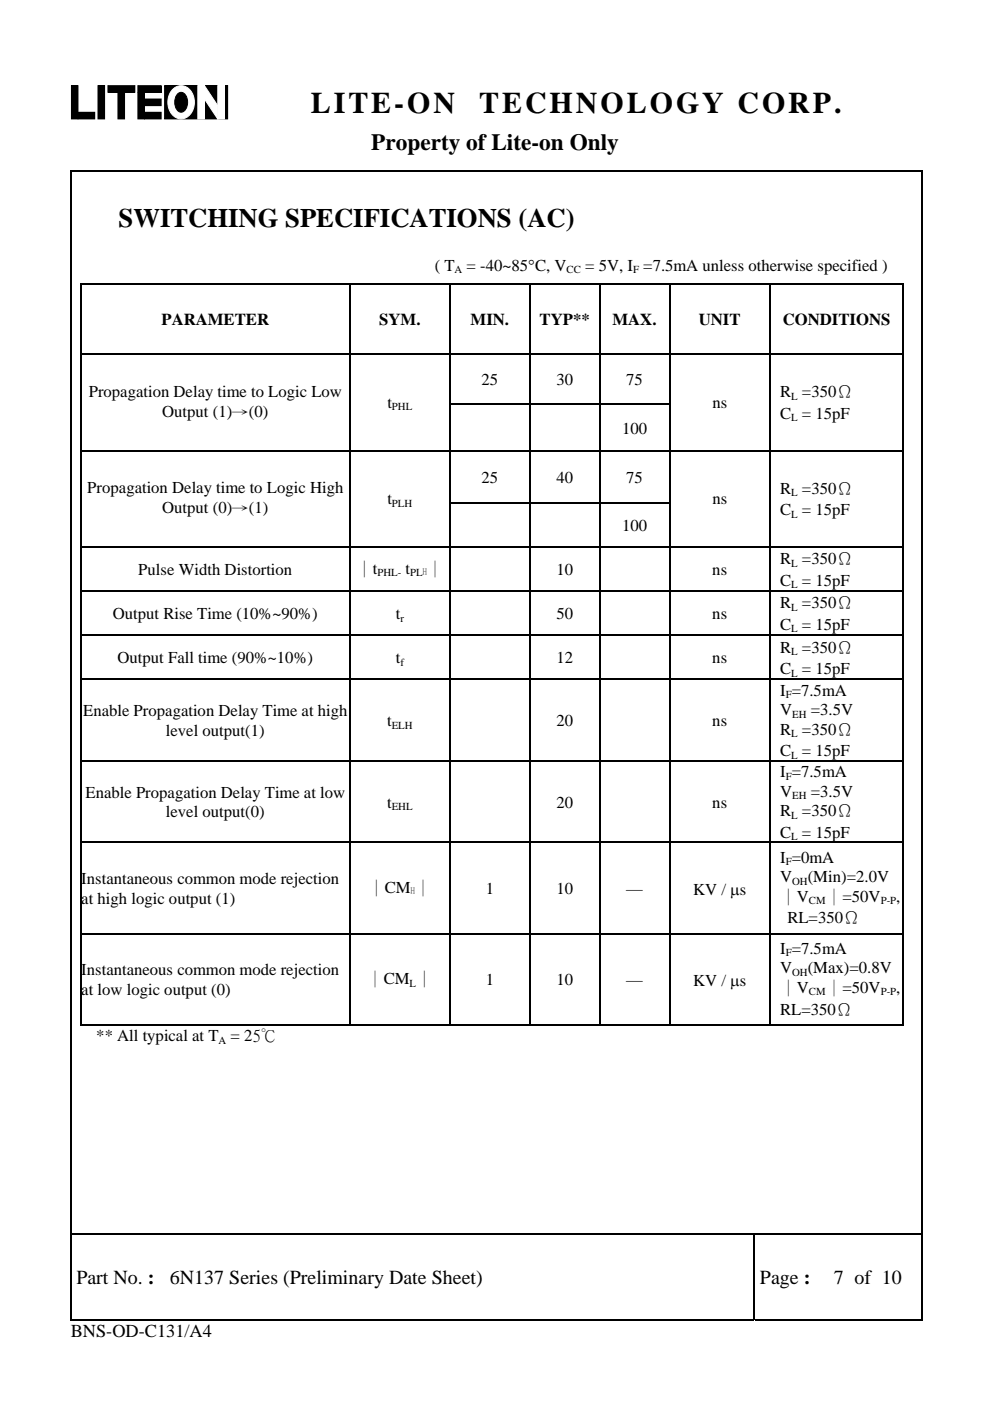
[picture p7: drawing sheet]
<svg xmlns="http://www.w3.org/2000/svg" width="210mm" height="297mm" viewBox="0 0 210 297" stroke-linecap="round" stroke-linejoin="round" font-family="sans-serif">
<path d="M22.9 18.2h5.7v1.4h-5.7zM29.3 18.2h4.9v1.4h-4.9zM15.2 18.2h1.3v7h-1.3zM16.6 23.8h3.5v1.4h-3.5zM20.8 18.2h1.4v7h-1.4zM25 19.6h1.4v5.6h-1.4zM29.3 19.6h1.3v5.6h-1.3zM30.7 23.8h3.5v1.4h-3.5zM30.7 21h3.5v1.4h-3.5zM34.9 18.2h13.4v7h-13.4z" fill="#000"/>
<path d="M15.2 18.2h1.3v7h-1.3zM20.8 18.2h1.4v7h-1.4zM22.9 18.2h5.7v1.4h-5.7zM25 19.6h1.4v5.6h-1.4zM29.3 18.2h4.9v1.4h-4.9zM29.3 19.6h1.3v5.6h-1.3zM34.9 18.2h13.4v7h-13.4zM16.6 23.8h3.5v1.4h-3.5zM30.7 23.8h3.5v1.4h-3.5zM30.7 21h3.5v1.4h-3.5z" fill="none" stroke="#000" stroke-width=".21"/>
<path d="M36.8 18.8a2.58 2.58 0 0 1 4.2 1.5 3.5 3.5 0 0 1-2.6 4.9 3.5 3.5 0 0 1-2.6-4.9l.3-.6z" fill-rule="evenodd" fill="#fff" stroke="#fff" stroke-width=".21"/>
<path d="M37.7 19.9a1.16 1.16 0 0 1 1.9 .7 2.26 2.26 0 0 1-1.2 3.2 2.27 2.27 0 0 1-1.2-3.2z" fill-rule="evenodd" fill="#000" stroke="#000" stroke-width=".21"/>
<path d="M42 18.2h1.3v7h-1.3z" fill="#fff"/>
<path d="M42 18.2h1.3v7h-1.3z" fill="none" stroke="#fff" stroke-width=".21"/>
<path d="M46.2 18.2h1.4v7h-1.4z" fill="#fff"/>
<path d="M46.2 18.2h1.4v7h-1.4z" fill="none" stroke="#fff" stroke-width=".21"/>
<path d="M43.4 18.2l2.8 4.2v2.8l-2.8-4.2z" fill-rule="evenodd" fill="#fff" stroke="#fff" stroke-width=".21"/>
<g fill="#000">
<path d="M14.9 36.1h.2v.3h-.2zM195.3 36.1h.3v.3h-.3zM14.9 60.2h.2v.2h-.2zM14.9 74.8h.2v.3h-.2zM17 60.2h.3v.2h-.3zM17 74.8h.3v.3h-.3zM74.1 60.2h.3v.2h-.3zM74.1 74.8h.3v.3h-.3zM95.3 60.2h.3v.2h-.3zM95.3 74.8h.3v.3h-.3zM112.2 60.2h.3v.2h-.3zM112.2 74.8h.3v.3h-.3z"/>
<path d="M127.1 60.2h.2v.2h-.2zM127.1 74.8h.2v.3h-.2zM141.9 60.2h.2v.2h-.2zM141.9 74.8h.2v.3h-.2zM163.2 60.2h.3v.2h-.3zM163.2 74.8h.3v.3h-.3zM191.5 60.2h.2v.2h-.2zM191.5 74.8h.2v.3h-.2zM195.3 60.2h.3v.2h-.3zM195.3 74.8h.3v.3h-.3zM14.9 85.5h.2v.3h-.2zM14.9 95.6h.2v.2h-.2z"/>
<path d="M17 85.5h.3v.3h-.3zM17 95.6h.3v.2h-.3zM74.1 85.5h.3v.3h-.3zM74.1 95.6h.3v.2h-.3zM95.3 85.5h.3v.3h-.3zM95.3 95.6h.3v.2h-.3zM112.2 85.5h.3v.3h-.3zM112.2 95.6h.3v.2h-.3zM127.1 85.5h.2v.3h-.2zM127.1 95.6h.2v.2h-.2zM141.9 85.5h.2v.3h-.2zM141.9 95.6h.2v.2h-.2z"/>
<path d="M163.2 85.5h.3v.3h-.3zM163.2 95.6h.3v.2h-.3zM191.5 85.5h.2v.3h-.2zM191.5 95.6h.2v.2h-.2zM195.3 85.5h.3v.3h-.3zM195.3 95.6h.3v.2h-.3zM14.9 106.4h.2v.3h-.2zM14.9 115.8h.2v.3h-.2zM17 106.4h.3v.3h-.3zM17 115.8h.3v.3h-.3zM74.1 106.4h.3v.3h-.3zM74.1 115.8h.3v.3h-.3z"/>
<path d="M95.3 106.4h.3v.3h-.3zM95.3 115.8h.3v.3h-.3zM112.2 106.4h.3v.3h-.3zM112.2 115.8h.3v.3h-.3zM127.1 106.4h.2v.3h-.2zM127.1 115.8h.2v.3h-.2zM141.9 106.4h.2v.3h-.2zM141.9 115.8h.2v.3h-.2zM163.2 106.4h.3v.3h-.3zM163.2 115.8h.3v.3h-.3zM191.5 106.4h.2v.3h-.2zM191.5 115.8h.2v.3h-.2z"/>
<path d="M195.3 106.4h.3v.3h-.3zM195.3 115.8h.3v.3h-.3zM14.9 125.2h.2v.3h-.2zM14.9 134.6h.2v.2h-.2zM17 125.2h.3v.3h-.3zM17 134.6h.3v.2h-.3zM74.1 125.2h.3v.3h-.3zM74.1 134.6h.3v.2h-.3zM95.3 125.2h.3v.3h-.3zM95.3 134.6h.3v.2h-.3zM112.2 125.2h.3v.3h-.3zM112.2 134.6h.3v.2h-.3z"/>
<path d="M127.1 125.2h.2v.3h-.2zM127.1 134.6h.2v.2h-.2zM141.9 125.2h.2v.3h-.2zM141.9 134.6h.2v.2h-.2zM163.2 125.2h.3v.3h-.3zM163.2 134.6h.3v.2h-.3zM191.5 125.2h.2v.3h-.2zM191.5 134.6h.2v.2h-.2zM195.3 125.2h.3v.3h-.3zM195.3 134.6h.3v.2h-.3zM14.9 143.9h.2v.3h-.2zM17 143.9h.3v.3h-.3z"/>
<path d="M74.1 143.9h.3v.3h-.3zM95.3 143.9h.3v.3h-.3zM112.2 143.9h.3v.3h-.3zM127.1 143.9h.2v.3h-.2zM141.9 143.9h.2v.3h-.2zM163.2 143.9h.3v.3h-.3zM191.5 143.9h.2v.3h-.2zM195.3 143.9h.3v.3h-.3zM14.9 161.2h.2v.3h-.2zM14.9 178.5h.2v.3h-.2zM17 161.2h.3v.3h-.3zM17 178.5h.3v.3h-.3z"/>
<path d="M74.1 161.2h.3v.3h-.3zM74.1 178.5h.3v.3h-.3zM95.3 161.2h.3v.3h-.3zM95.3 178.5h.3v.3h-.3zM112.2 161.2h.3v.3h-.3zM112.2 178.5h.3v.3h-.3zM127.1 161.2h.2v.3h-.2zM127.1 178.5h.2v.3h-.2zM141.9 161.2h.2v.3h-.2zM141.9 178.5h.2v.3h-.2zM163.2 161.2h.3v.3h-.3zM163.2 178.5h.3v.3h-.3z"/>
<path d="M191.5 161.2h.2v.3h-.2zM191.5 178.5h.2v.3h-.2zM195.3 161.2h.3v.3h-.3zM195.3 178.5h.3v.3h-.3zM14.9 197.8h.2v.3h-.2zM17 197.8h.3v.3h-.3zM74.1 197.8h.3v.3h-.3zM95.3 197.8h.3v.3h-.3zM112.2 197.8h.3v.3h-.3zM127.1 197.8h.2v.3h-.2zM141.9 197.8h.2v.3h-.2zM163.2 197.8h.3v.3h-.3z"/>
<path d="M191.5 197.8h.2v.3h-.2zM195.3 197.8h.3v.3h-.3zM14.9 217.2h.2v.2h-.2zM17 217.2h.3v.2h-.3zM191.5 217.2h.2v.2h-.2zM195.5 217.2h.2v.2h-.2zM14.9 261.5h.2v.2h-.2zM159.9 261.5h.2v.2h-.2zM195.5 261.5h.2v.2h-.2zM195.5 279.7h.2v.2h-.2z"/>
</g>
<g fill="none" stroke="#000" stroke-width=".25">
<path d="M14.9 36.3h180.4M15 36.4v23.8M195.5 36.4v23.8M15 60.4v14.4M15 75.1v10.4M17 60.3h57.1M17.1 60.4v14.4M17.1 75.1v10.4M17.3 75h56.8M74.2 60.4v14.4M74.2 75.1v10.4M74.4 60.3h20.9"/>
<path d="M74.4 75h20.9M95.4 60.4v14.4M95.4 75.1v10.4M95.6 60.3h16.6M95.6 75h16.6M112.4 60.4v14.4M112.4 75.1v10.4M112.5 60.3h14.6M112.5 75h14.6M127.2 60.4v14.4M127.2 75.1v10.4M127.3 60.3h14.6"/>
<path d="M127.3 75h14.6M142 60.4v14.4M142 75.1v10.4M142.1 60.3h21.1M142.1 75h21.1M163.3 60.4v14.4M163.3 75.1v10.4M163.5 60.3h28M163.5 75h28M191.6 60.4v14.4M191.6 75.1v10.4M195.5 60.4v14.4"/>
<path d="M195.5 75.1v10.4M15 85.8v9.8M15 95.8v10.6M17.1 85.8v9.8M17.1 95.8v10.6M17.3 95.7h56.8M74.2 85.8v9.8M74.2 95.8v10.6M74.4 95.7h20.9M95.4 85.8v9.8M95.4 95.8v10.6M95.6 85.6h16.6"/>
<path d="M95.6 95.7h16.6M112.4 85.8v9.8M112.4 95.8v10.6M112.5 85.6h14.6M112.5 95.7h14.6M127.2 85.8v9.8M127.2 95.8v10.6M127.3 85.6h14.6M127.3 95.7h14.6M142 85.8v9.8M142 95.8v10.6M142.1 95.7h21.1"/>
<path d="M163.3 85.8v9.8M163.3 95.8v10.6M163.5 95.7h28M191.6 85.8v9.8M191.6 95.8v10.6M195.5 85.8v9.8M195.5 95.8v10.6M15 106.7v9.1M15 116.1v9.1M17.1 106.7v9.1M17.1 116.1v9.1M17.3 115.9h56.8"/>
<path d="M74.2 106.7v9.1M74.2 116.1v9.1M74.4 115.9h20.9M95.4 106.7v9.1M95.4 116.1v9.1M95.6 106.6h16.6M95.6 115.9h16.6M112.4 106.7v9.1M112.4 116.1v9.1M112.5 106.6h14.6M112.5 115.9h14.6M127.2 106.7v9.1"/>
<path d="M127.2 116.1v9.1M127.3 106.6h14.6M127.3 115.9h14.6M142 106.7v9.1M142 116.1v9.1M142.1 115.9h21.1M163.3 106.7v9.1M163.3 116.1v9.1M163.5 115.9h28M191.6 106.7v9.1M191.6 116.1v9.1M195.5 106.7v9.1"/>
<path d="M195.5 116.1v9.1M15 125.5v9.1M15 134.8v9.1M17.1 125.5v9.1M17.1 134.8v9.1M17.3 125.3h56.8M17.3 134.7h56.8M74.2 125.5v9.1M74.2 134.8v9.1M74.4 125.3h20.9M74.4 134.7h20.9M95.4 125.5v9.1"/>
<path d="M95.4 134.8v9.1M95.6 125.3h16.6M95.6 134.7h16.6M112.4 125.5v9.1M112.4 134.8v9.1M112.5 125.3h14.6M112.5 134.7h14.6M127.2 125.5v9.1M127.2 134.8v9.1M127.3 125.3h14.6M127.3 134.7h14.6M142 125.5v9.1"/>
<path d="M142 134.8v9.1M142.1 125.3h21.1M142.1 134.7h21.1M163.3 125.5v9.1M163.3 134.8v9.1M163.5 125.3h28M163.5 134.7h28M191.6 125.5v9.1M191.6 134.8v9.1M195.5 125.5v9.1M195.5 134.8v9.1M15 144.2v17"/>
<path d="M17.1 144.2v17M17.3 144.1h56.8M74.2 144.2v17M74.4 144.1h20.9M95.4 144.2v17M95.6 144.1h16.6M112.4 144.2v17M112.5 144.1h14.6M127.2 144.2v17M127.3 144.1h14.6M142 144.2v17M142.1 144.1h21.1"/>
<path d="M163.3 144.2v17M163.5 144.1h28M191.6 144.2v17M195.5 144.2v17M15 161.5v17M15 178.8v19M17.1 161.5v17M17.1 178.8v19M17.3 161.3h56.8M17.3 178.6h56.8M74.2 161.5v17M74.2 178.8v19"/>
<path d="M74.4 161.3h20.9M74.4 178.6h20.9M95.4 161.5v17M95.4 178.8v19M95.6 161.3h16.6M95.6 178.6h16.6M112.4 161.5v17M112.4 178.8v19M112.5 161.3h14.6M112.5 178.6h14.6M127.2 161.5v17M127.2 178.8v19"/>
<path d="M127.3 161.3h14.6M127.3 178.6h14.6M142 161.5v17M142 178.8v19M142.1 161.3h21.1M142.1 178.6h21.1M163.3 161.5v17M163.3 178.8v19M163.5 161.3h28M163.5 178.6h28M191.6 161.5v17M191.6 178.8v19"/>
<path d="M195.5 161.5v17M195.5 178.8v19M15 198.1v19.1M17.1 198.1v19.1M17.3 198h56.8M74.2 198.1v19.1M74.4 198h20.9M95.4 198.1v19.1M95.6 198h16.6M112.4 198.1v19.1M112.5 198h14.6M127.2 198.1v19.1"/>
<path d="M127.3 198h14.6M142 198.1v19.1M142.1 198h21.1M163.3 198.1v19.1M163.5 198h28M191.6 198.1v19.1M195.5 198.1v19.1M15 217.4v44.1M17 217.3h174.7M195.6 217.4v44.1M14.9 279.8h145M15 261.7v18.2"/>
<path d="M15.1 261.6h144.8M160 261.7v18.2M160.1 261.6h35.4M160.1 279.8h35.4M195.6 261.7v18.2"/>
</g>
<g font-size="6.3">
<text x="65.9" y="23.9">LITE-ON</text>
<text x="101.6" y="23.9">TECHNOLOGY CORP.</text>
</g>
<text font-size="5.7" x="25.1" y="48">SWITCHING SPECIFICATIONS (AC)</text>
<text font-size="4.9" x="78.7" y="31.7">Property of Lite-on Only</text>
<g font-size="4.2">
<text x="16.2" y="272.2">Part No. :</text>
<text x="36" y="272.2">6N137 Series (Preliminary Date Sheet)</text>
<text x="161.2" y="272.2">Page :</text>
<text x="176.9" y="272.2">7 of 10</text>
</g>
<text font-size="3.9" x="15" y="283.5">BNS-OD-C131/A4</text>
<g font-size="3.5">
<text x="92.2" y="57.4">( T</text>
<text x="99" y="57.4">= -40~85°C, V</text>
<text x="124.1" y="57.4">= 5V, I =7.5mA unless otherwise specified )</text>
<text x="34.3" y="68.9">PARAMETER</text>
<text x="80.4" y="68.9">SYM.</text>
<text x="99.8" y="68.9">MIN.</text>
<text x="114.5" y="68.9">TYP**</text>
<text x="129.9" y="68.9">MAX.</text>
<text x="148.2" y="68.9">UNIT</text>
<text x="166" y="68.9">CONDITIONS</text>
<text x="102.1" y="81.6">25</text>
<text x="118" y="81.6">30</text>
<text x="132.8" y="81.6">75</text>
<text x="18.8" y="84.1">Propagation Delay time to Logic Low</text>
<text x="34.4" y="88.3">Output (1)→(0)</text>
<text x="82.2" y="86.4">t</text>
<text x="151.1" y="86.4">ns</text>
<text x="165.5" y="88.7">C = 15pF</text>
<text x="165.5" y="84.2">R =350Ω</text>
<text x="131.9" y="91.9">100</text>
<text x="18.5" y="104.6">Propagation Delay time to Logic High</text>
<text x="82.2" y="106.9">t</text>
<text x="102.1" y="102.4">25</text>
<text x="118" y="102.4">40</text>
<text x="132.8" y="102.4">75</text>
<text x="151.1" y="106.9">ns</text>
<text x="165.5" y="104.7">R =350Ω</text>
<text x="34.4" y="108.8">Output (0)→(1)</text>
<text x="131.9" y="112.5">100</text>
<text x="165.5" y="109.2">C = 15pF</text>
<text x="165.5" y="119.6">R =350Ω</text>
<text x="29.3" y="121.9">Pulse Width Distortion</text>
<text x="75.5" y="121.7">∣t</text>
<text x="86" y="121.7">t</text>
<text x="90.6" y="121.7">∣</text>
<text x="118" y="121.9">10</text>
<text x="151.1" y="121.9">ns</text>
<text x="165.5" y="124.2">C = 15pF</text>
<text x="23.9" y="131.3">Output Rise Time (10%~90%)</text>
<text x="83.9" y="131.3">t</text>
<text x="118" y="131.3">50</text>
<text x="151.1" y="131.3">ns</text>
<text x="165.5" y="129">R =350Ω</text>
<text x="165.5" y="133.5">C = 15pF</text>
<text x="24.9" y="140.6">Output Fall time (90%~10%)</text>
<text x="83.9" y="140.6">t</text>
<text x="118" y="140.6">12</text>
<text x="151.1" y="140.6">ns</text>
<text x="165.5" y="142.9">C = 15pF</text>
<text x="165.5" y="138.4">R =350Ω</text>
<text x="165.5" y="147.5">I =7.5mA</text>
<text x="17.6" y="151.9">Enable Propagation Delay Time at high</text>
<text x="82.1" y="153.9">t</text>
<text x="118" y="153.9">20</text>
<text x="151.1" y="153.9">ns</text>
<text x="165.5" y="151.7">V</text>
<text x="165.5" y="155.8">R =350Ω</text>
<text x="172" y="151.7">=3.5V</text>
<text x="35.2" y="156">level output(1)</text>
<text x="165.5" y="160.4">C = 15pF</text>
<text x="165.5" y="164.8">I =7.5mA</text>
<text x="18.1" y="169.2">Enable Propagation Delay Time at low</text>
<text x="35.2" y="173.3">level output(0)</text>
<text x="82.1" y="171.2">t</text>
<text x="118" y="171.2">20</text>
<text x="151.1" y="171.2">ns</text>
<text x="165.5" y="168.9">V</text>
<text x="165.5" y="173.1">R =350Ω</text>
<text x="172" y="168.9">=3.5V</text>
<text x="165.5" y="177.7">C = 15pF</text>
<text x="165.5" y="182.9">I =0mA</text>
<text x="17.3" y="187.5">Instantaneous common mode rejection</text>
<text x="17.3" y="191.6">at high logic output (1)</text>
<text x="78.1" y="189.3">｜CM ｜</text>
<text x="103" y="189.5">1</text>
<text x="118" y="189.5">10</text>
<text x="132.8" y="189.5">—</text>
<text x="147" y="189.7">KV / μs</text>
<text x="165.5" y="191.2">｜V</text>
<text x="165.5" y="187">V</text>
<text x="171.3" y="187">(Min)=2.0V</text>
<text x="175.1" y="191.2">｜=50V</text>
<text x="190.1" y="191.2">,</text>
<text x="167" y="195.8">RL=350Ω</text>
<text x="165.5" y="202.2">I =7.5mA</text>
<text x="17.3" y="206.8">Instantaneous common mode rejection</text>
<text x="77.8" y="208.7">｜CM ｜</text>
<text x="103" y="208.9">1</text>
<text x="118" y="208.9">10</text>
<text x="132.8" y="208.9">—</text>
<text x="147" y="209">KV / μs</text>
<text x="165.5" y="206.4">V</text>
<text x="171.3" y="206.4">(Max)=0.8V</text>
<text x="17.3" y="210.9">at low logic output (0)</text>
<text x="165.5" y="215.1">RL=350Ω</text>
<text x="165.5" y="210.5">｜V</text>
<text x="175.1" y="210.5">｜=50V</text>
<text x="190.1" y="210.5">,</text>
<text x="20.4" y="220.8">** All typical at T</text>
<text x="48.9" y="220.8">= 25℃</text>
</g>
<g font-size="2.3">
<text x="96.4" y="57.9">A</text>
<text x="120.2" y="57.9">CC</text>
<text x="134.3" y="57.9">F</text>
<text x="83.1" y="87">PHL</text>
<text x="167.8" y="84.7">L</text>
<text x="167.8" y="89.3">L</text>
<text x="83.1" y="107.5">PLH</text>
<text x="167.8" y="105.2">L</text>
<text x="167.8" y="109.7">L</text>
<text x="80.1" y="122.2">PHL-</text>
<text x="87" y="122.2">PL</text>
<text x="167.8" y="120.1">L</text>
<text x="167.8" y="124.7">L</text>
<text x="84.9" y="131.8">r</text>
<text x="167.8" y="129.5">L</text>
<text x="167.8" y="134.1">L</text>
<text x="84.9" y="141.2">f</text>
<text x="167.8" y="138.9">L</text>
<text x="167.8" y="143.4">L</text>
<text x="166.6" y="148.1">F</text>
<text x="83.1" y="154.5">ELH</text>
<text x="168" y="152.2">EH</text>
<text x="167.8" y="156.4">L</text>
<text x="167.8" y="160.9">L</text>
<text x="166.6" y="165.3">F</text>
<text x="83.1" y="171.7">EHL</text>
<text x="167.8" y="173.6">L</text>
<text x="168" y="169.5">EH</text>
<text x="167.8" y="178.2">L</text>
<text x="166.6" y="183.4">F</text>
<text x="168" y="187.5">OH</text>
<text x="171.6" y="191.7">CM</text>
<text x="186.8" y="191.7">P-P</text>
<text x="166.6" y="202.8">F</text>
<text x="86.9" y="209.2">L</text>
<text x="168" y="206.9">OH</text>
<text x="171.6" y="211.1">CM</text>
<text x="186.8" y="211.1">P-P</text>
<text x="46.3" y="221.3">A</text>
</g>
<g font-size="1.8">
<text x="89.7" y="121.7">H</text>
<text x="87.1" y="189.3">H</text>
</g>
</svg>
